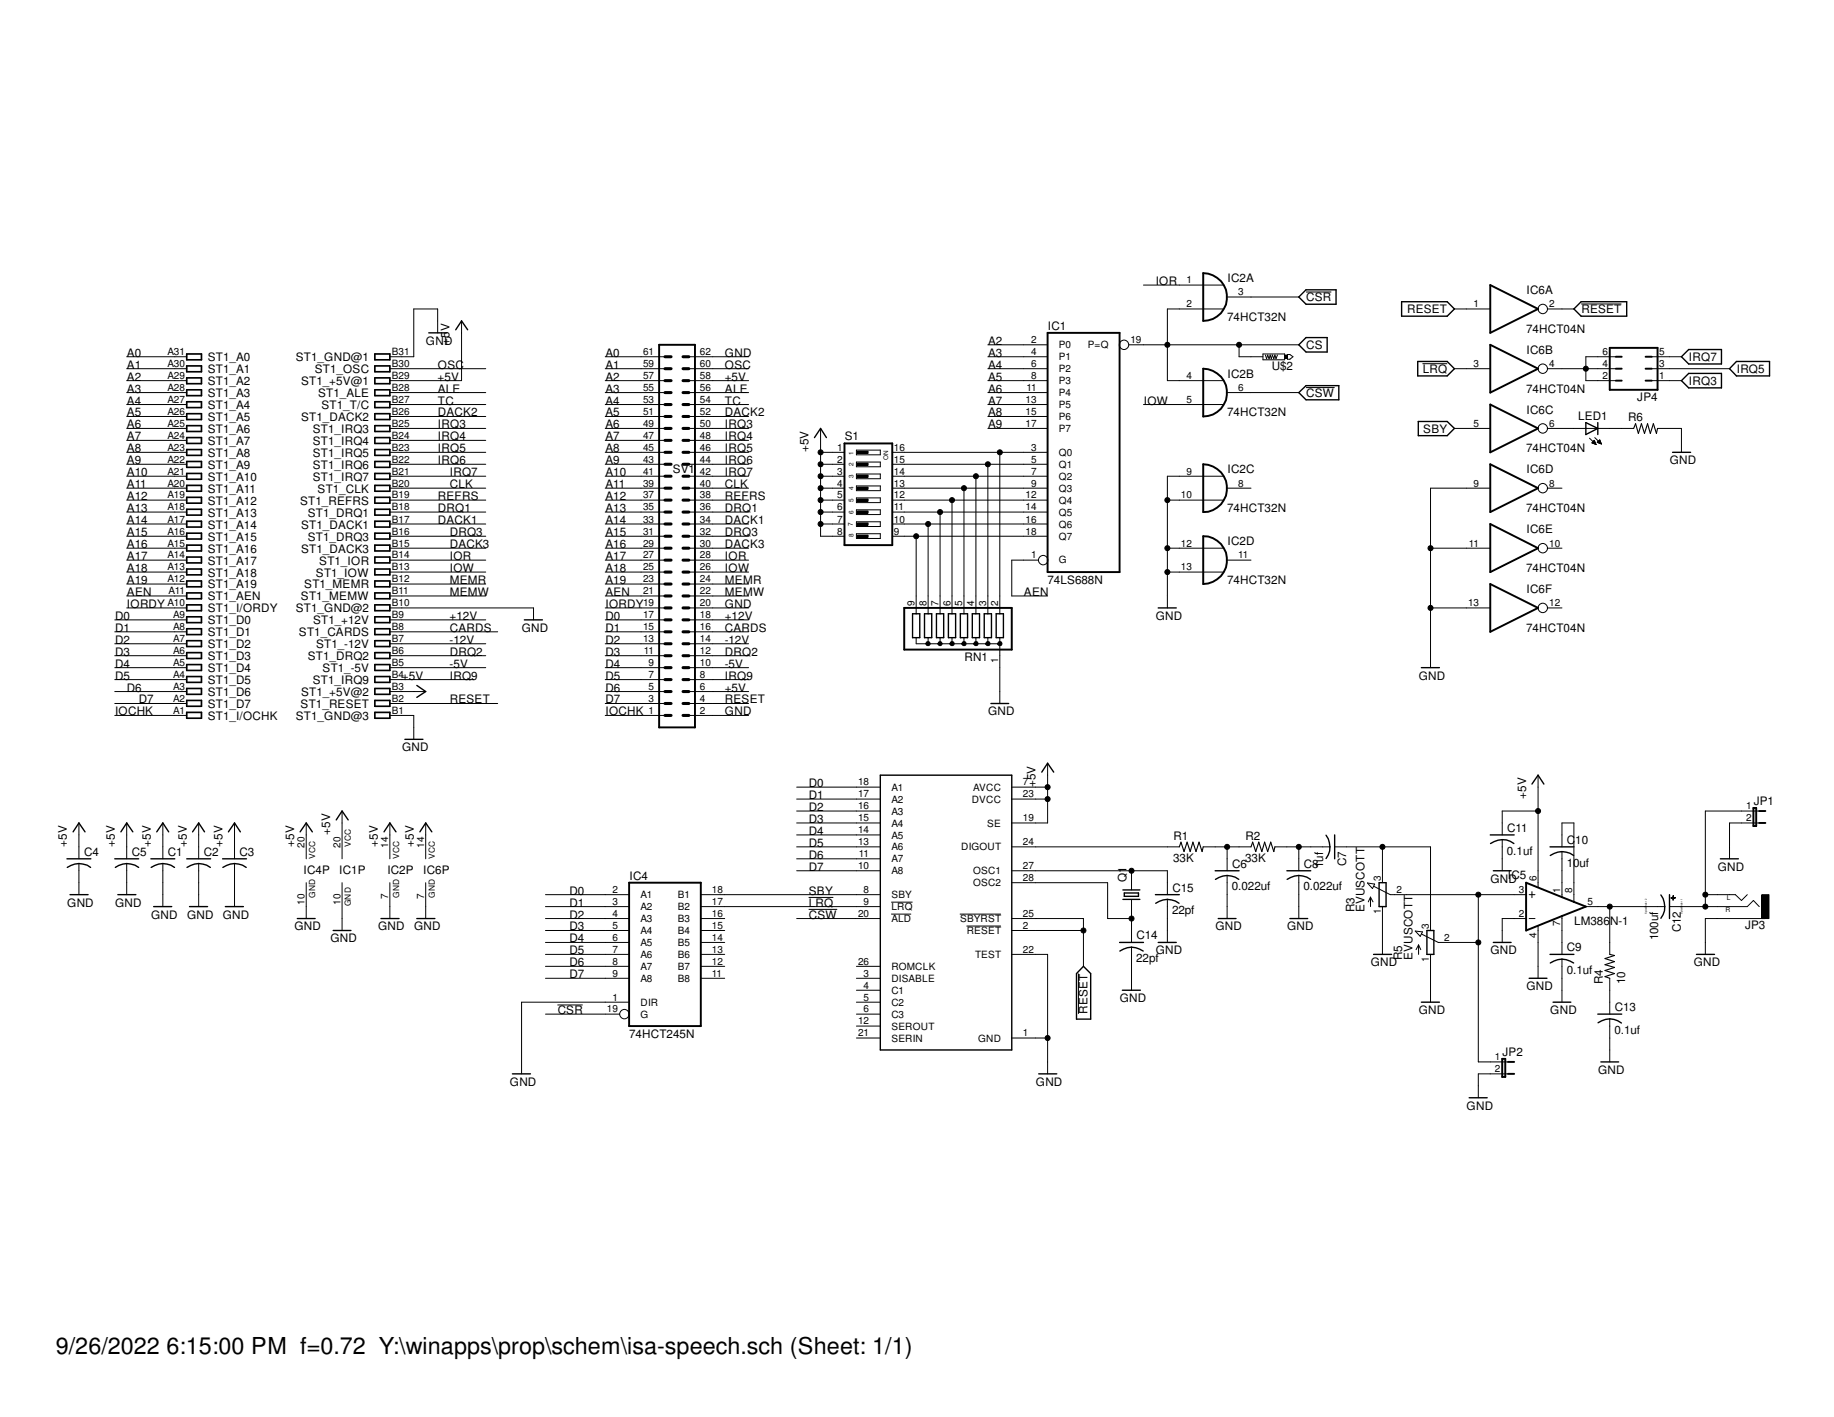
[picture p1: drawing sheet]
<svg xmlns="http://www.w3.org/2000/svg" width="279mm" height="216mm" viewBox="0 0 279 216" stroke-linecap="round" stroke-linejoin="round" font-family="sans-serif">
<g fill="none" stroke="#000" stroke-width=".15">
<path d="M19.3 59.8h9.1M19.3 58h9.1M19.3 56.2h9.1M19.3 54.4h9.1M59.4 59.8h14.6M59.4 56.2h14.6M66.7 50.7v-3.6h-3.7v7.3h-3.6M70.3 48.9v9.1h-10.9M92.2 59.8h9.1M92.2 58h9.1M92.2 56.2h9.1M92.2 54.4h9.1"/>
<path d="M104.9 59.8h9.1M104.9 58h9.1M104.9 56.2h9.1M104.9 54.4h9.1M150.5 59.8h9.1M150.5 58h9.1M150.5 56.2h9.1M150.5 54.4h9.1M150.5 52.5h9.1M172 52.5h25.9M174.2 43.4h12.2M186.4 47.1h-8.6v10.9h8.6"/>
<path d="M186.9 59.8h11M186.9 45.3h11M188.8 52.5v1.9h3.6M192.4 53.9h3.3v.9h-3.3zM192.8 54.1l.2 .6 .1-.6 .2 .6 .2-.6 .2 .6 .1-.6 .3 .6 .1-.6 .2 .6 .2-.6M195.7 54.1h.4v.5h-.4zM196.1 54h.4l.5 .4-.5 .3h-.4zM199 44.5h3.8M199 59.1h4.3M216.7 55.4h3.8M221.6 56.2h5.4M221.6 47.1h5.4"/>
<path d="M235.7 56.2h10.5M235.7 47.1h4.1M240.9 46.3h6.1M246.2 54.4h-4.6v3.6h4.6M251.6 58h4.6M251.6 56.2h11.9M251.6 54.4h4.6M19.3 79.8h9.1M19.3 78h9.1M19.3 76.2h9.1M19.3 74.4h9.1M19.3 72.6h9.1"/>
<path d="M19.3 70.7h9.1M19.3 68.9h9.1M19.3 67.1h9.1M19.3 65.3h9.1M19.3 63.5h9.1M19.3 61.6h9.1M59.4 79.8h14.6M59.4 78h14.6M59.4 76.2h14.6M59.4 74.4h14.6M59.4 72.6h14.6M59.4 70.7h14.6"/>
<path d="M59.4 68.9h14.6M59.4 67.1h14.6M59.4 65.3h14.6M59.4 63.5h14.6M59.4 61.6h14.6M92.2 79.8h9.1M92.2 78h9.1M92.2 76.2h9.1M92.2 74.4h9.1M92.2 72.6h9.1M92.2 70.7h9.1M92.2 68.9h9.1"/>
<path d="M92.2 67.1h9.1M92.2 65.3h9.1M92.2 63.5h9.1M92.2 61.6h9.1M104.9 79.8h9.1M104.9 78h9.1M104.9 76.2h9.1M104.9 74.4h9.1M104.9 72.6h9.1M104.9 70.7h9.1M104.9 68.9h9.1M104.9 67.1h9.1"/>
<path d="M104.9 65.3h9.1M104.9 63.5h9.1M104.9 61.6h9.1M125 65.3v16.4h3.7M125 79.8h3.7M125 78h3.7M125 76.2h3.7M125 74.4h3.7M125 72.6h3.7M125 70.7h3.7M125 68.9h3.7M130.5 68.6h3.6v.7h-3.6z"/>
<path d="M130.5 70.4h3.6v.7h-3.6zM130.5 72.2h3.6v.7h-3.6zM130.5 74h3.6v.8h-3.6zM130.5 75.9h3.6v.7h-3.6zM130.5 77.7h3.6v.7h-3.6zM130.5 79.5h3.6v.7h-3.6zM130.6 68.7h1.6v.4h-1.6zM130.6 70.6h1.6v.3h-1.6zM130.6 72.4h1.6v.3h-1.6zM130.6 74.2h1.6v.3h-1.6zM130.6 76h1.6v.4h-1.6zM130.6 77.9h1.6v.3h-1.6z"/>
<path d="M130.6 79.7h1.6v.3h-1.6zM135.9 79.8h23.7M135.9 78h23.7M135.9 76.2h23.7M135.9 74.4h23.7M135.9 72.6h23.7M135.9 70.7h23.7M135.9 68.9h23.7M141.4 79.8v13.7M143.2 78v15.5M145 76.2v17.3M146.9 74.4v19.1"/>
<path d="M148.7 72.6v20.9M150.5 65.3h9.1M150.5 63.5h9.1M150.5 61.6h9.1M150.5 70.7v22.8M152.3 68.9v24.6M174.2 61.6h12.2M177.8 76.2h8.6M186.4 72.6h-8.6v20M186.9 74.4h3.7M221.6 65.3h5.4M227 74.4h-9.1v27.3"/>
<path d="M235.7 74.4h2.3M235.7 65.3h13.2M242.1 66.8l1.1 .9M242.5 67.5l.7 .2M242.5 67.5l.4-.4 .3 .6M242.5 67.5h.5M242.6 67.4h.4M242.6 67.5h.4M242.7 67.4h.3M242.7 67.3h.3M242.7 67.6h.4M242.7 67.2h.2"/>
<path d="M242.8 67.2h.1M242.9 67.6h.2M242.9 67.1h.1M243 66.7l1 .9M243 67.7h.1M243.1 67.7h.1M243.3 67.4l.4-.4 .3 .6zM243.4 67.4h.4M243.4 67.3h.4M243.5 67.2h.3M243.5 67.5h.4M243.6 67.1h.2"/>
<path d="M243.6 67.1h.1M243.6 67.5h.3M243.8 67.6h.1M243.9 67.6h.1M252.5 65.3h3.7v3.6M17.5 99.9h10.9M17.5 98.1h10.9M17.5 96.3h10.9M17.5 94.4h10.9M19.3 92.6h9.1M19.3 90.8h9.1M19.3 89h9.1"/>
<path d="M19.3 87.2h9.1M19.3 85.3h9.1M19.3 83.5h9.1M19.3 81.7h9.1M59.4 99.9h14.6M59.4 98.1h14.6M59.4 96.3h16.4M59.4 94.4h14.6M59.4 92.6h21.9v1.8M59.4 90.8h14.6M59.4 89h14.6M59.4 87.2h14.6"/>
<path d="M59.4 85.3h14.6M59.4 83.5h14.6M59.4 81.7h14.6M92.2 99.9h9.1M92.2 98.1h9.1M92.2 96.3h9.1M92.2 94.4h9.1M92.2 92.6h9.1M92.2 90.8h9.1M92.2 89h9.1M92.2 87.2h9.1M92.2 85.3h9.1"/>
<path d="M92.2 83.5h9.1M92.2 81.7h9.1M104.9 99.9h9.1M104.9 98.1h9.1M104.9 96.3h9.1M104.9 94.4h9.1M104.9 92.6h9.1M104.9 90.8h9.1M104.9 89h9.1M104.9 87.2h9.1M104.9 85.3h9.1M104.9 83.5h9.1"/>
<path d="M104.9 81.7h9.1M130.5 81.3h3.6v.7h-3.6zM130.6 81.5h1.6v.4h-1.6zM135.9 81.7h23.7M139.6 97.2v.9h12.7M139.6 81.7v11.8M141.1 97.8l.3-.1 .2 .1 .1 .3-.1 .2-.2 .1-.3-.1v-.2l.3-.1v.1h-.3zM141.4 97.2v.9M143 97.8l.2-.1 .2 .1 .2 .3-.2 .2-.2 .1-.2-.1-.1-.2 .4-.1-.1 .1h-.3zM143.2 97.2v.9M144.8 97.8l.2-.1 .3 .1 .1 .3-.1 .2-.3 .1-.2-.1-.1-.2 .4-.1-.1 .1h-.3zM145 97.2v.9"/>
<path d="M146.6 97.8l.3-.1 .2 .1 .1 .3-.1 .2-.2 .1-.3-.1-.1-.2 .4-.1v.1h-.4zM146.9 97.2v.9M148.5 97.8l.2-.1 .2 .1 .1 .3-.1 .2-.2 .1-.2-.1-.2-.2 .4-.1v.1h-.4zM148.7 97.2v.9M150.3 97.8l.2-.1 .2 .1 .1 .3-.1 .2-.2 .1-.2-.1-.1-.2 .3-.1v.1h-.3zM150.5 97.2v.9M152.1 97.8l.2-.1 .3 .1 .1 .3-.1 .2-.3 .1-.2-.1-.1-.2 .4-.1-.1 .1h-.3zM152.3 97.2v10M158.2 85.3h-4.1v5.5h5.5M177.8 87.2h8.6M177.8 83.5h8.6M186.9 85.3h3.7"/>
<path d="M217.9 92.6h9.1M217.9 83.5h9.1M235.7 92.6h2.3M235.7 83.5h2.3M17.5 109h10.9M17.5 107.2h10.9M17.5 105.4h10.9M17.5 103.5h10.9M17.5 101.7h10.9M59.4 109h3.6v3.6M59.4 107.2h16.4M59.4 105.4h5.5"/>
<path d="M59.4 103.5h12.8M59.4 101.7h14.6M92.2 109h9.1M92.2 107.2h9.1M92.2 105.4h9.1M92.2 103.5h9.1M92.2 101.7h9.1M104.9 109h9.1M104.9 107.2h9.1M104.9 105.4h9.1M104.9 103.5h9.1M104.9 101.7h9.1"/>
<path d="M121.4 119.9h12.7M154.1 119.9h5.5M159.6 116.3v9.1h-5.5M234.3 118.1v17.1M12 125.4v5.5M12 131.6v4.7M19.3 125.4v5.5M19.3 131.6v4.7M24.8 125.4v5.5M24.8 131.6v6.5M30.3 125.4v5.5M30.3 131.6v6.5"/>
<path d="M35.7 125.4v5.5M35.7 131.6v6.5M46.7 125.4v5.5M46.7 134.5v5.5M52.1 123.6v7.3M52.1 134.5v7.3M59.4 125.4v5.5M59.4 134.5v5.5M64.9 125.4v5.5M64.9 134.5v5.5M83.1 136.3h12.7M83.1 138.1h12.7"/>
<path d="M83.1 140h12.7M106.8 136.3h27.3M106.8 138.1h27.3M106.8 140h3.6M121.4 121.8h12.7M121.4 123.6h12.7M121.4 125.4h12.7M121.4 127.2h12.7M121.4 129h12.7M121.4 130.9h12.7M121.4 132.7h12.7M121.4 140h12.7"/>
<path d="M123.2 138.6h4.4M123.2 136.7h3.8M135.8 137.5h3.2M135.8 139.3h3M146.2 139.3h6.3M154.1 121.8h5.5M154.1 129h25.6M154.1 132.7h23.7v3.6M154.1 140h11v7.2M154.1 134.5h14.6v5.5h3.7M172.4 132.7v2.9M172.4 137v6.6"/>
<path d="M177.8 137v6.6M183.3 129h7.3M186.9 129v3.7M186.9 133.4v6.6M194.2 129h8.4M197.9 129v3.7M197.9 133.4v6.6M203.3 129h14.6v12.8M208.3 134.5l1.1 .2-.3 .7zM208.8 136.7v1.4M208.8 136.7l-.4 .7M208.8 136.7l.4 .7"/>
<path d="M209.3 135l2.5 1.3h20.7M210.6 129v5.5M210.6 138.1v7.3M225.2 136.3v25.5h4.5M228.9 127.9v4.8M232.5 140h-3.6v3.6M233 136.3h.8M233 140h.8M233.4 135.8v1M234.3 123.6h-5.4v3.6M238 129v-3.6h1.8v12M238 129.8v6.9"/>
<path d="M238 139.6v5.8M241.6 138.1h12M245.2 138.1v7.3M254.3 138.1h11.9l.9-.9 .9 .9M254.6 136.8h.6v.1h-.6zM254.8 136.5h.1v.7h-.1zM259.8 136.3h4.6l.9 .9 .9-.9M268 123.6h-8.2v14.5M268 125.4h-4.5v5.5M268.4 136.3h1.1v3.7h-1.1zM268.9 140h-9.1v5.4M83.1 154.5h11.3"/>
<path d="M83.1 149.1h12.7M83.1 147.2h12.7M83.1 141.8h12.7M83.1 145.4h12.7M83.1 143.6h12.7M84.9 153.1h3.9M95.8 152.7h-16.3v10.9M106.8 149.1h3.6M106.8 147.2h3.6M106.8 141.8h3.6M106.8 145.4h3.6M106.8 143.6h3.6"/>
<path d="M130.5 150.9h3.6M130.5 152.7h3.6M130.5 154.5h3.6M130.5 156.3h3.6M130.5 158.2h3.6M130.5 149.1h3.6M130.5 147.2h3.6M147.2 141.1h5.3M154.1 158.2h5.5M154.1 141.8h11M154.1 145.4h5.5v18.2M164.3 148.3v6.2"/>
<path d="M172.4 144.3v6.6M215.6 141.9l1.1 .1-.3 .7zM216.1 144v1.4M216.1 144l-.4 .7M216.1 144l.4 .7M216.6 142.3l2.5 1.3h6.1M217.9 145.4v7.3M234.3 141.1v8M238 146.1v6.6M245.2 149.1v5.4M245.2 155.2v6.6M229.7 163.6h-4.5v3.7"/>
<circle cx="171.2" cy="52.5" r=".72"/>
<circle cx="177.8" cy="52.5" r=".38"/>
<circle cx="188.8" cy="52.5" r=".38"/>
<circle cx="235" cy="56.2" r=".72"/>
<circle cx="235" cy="47.1" r=".72"/>
<circle cx="241.6" cy="56.2" r=".38"/>
<circle cx="125" cy="74.4" r=".38"/>
<circle cx="125" cy="79.8" r=".38"/>
<circle cx="125" cy="70.7" r=".38"/>
<circle cx="125" cy="72.6" r=".38"/>
<circle cx="125" cy="68.9" r=".38"/>
<circle cx="125" cy="78" r=".38"/>
<circle cx="125" cy="76.2" r=".38"/>
<circle cx="141.4" cy="79.8" r=".38"/>
<circle cx="143.2" cy="78" r=".38"/>
<circle cx="145" cy="76.2" r=".38"/>
<circle cx="146.9" cy="74.4" r=".38"/>
<circle cx="148.7" cy="72.6" r=".38"/>
<circle cx="150.5" cy="70.7" r=".38"/>
<circle cx="152.3" cy="68.9" r=".38"/>
<circle cx="177.8" cy="76.2" r=".38"/>
<circle cx="235" cy="65.3" r=".72"/>
<circle cx="235" cy="74.4" r=".72"/>
<circle cx="139.6" cy="81.7" r=".38"/>
<circle cx="158.9" cy="85.3" r=".72"/>
<circle cx="177.8" cy="87.2" r=".38"/>
<circle cx="177.8" cy="83.5" r=".38"/>
<circle cx="217.9" cy="92.6" r=".38"/>
<circle cx="217.9" cy="83.5" r=".38"/>
<circle cx="235" cy="92.6" r=".72"/>
<circle cx="235" cy="83.5" r=".72"/>
<circle cx="159.6" cy="119.9" r=".38"/>
<circle cx="159.6" cy="121.8" r=".38"/>
<circle cx="172.4" cy="132.7" r=".38"/>
<circle cx="172.4" cy="140" r=".38"/>
<circle cx="186.9" cy="129" r=".38"/>
<circle cx="197.9" cy="129" r=".38"/>
<circle cx="210.6" cy="129" r=".38"/>
<circle cx="225.2" cy="136.3" r=".38"/>
<circle cx="234.3" cy="123.6" r=".38"/>
<circle cx="245.2" cy="138.1" r=".38"/>
<circle cx="259.8" cy="138.1" r=".38"/>
<circle cx="259.8" cy="136.3" r=".38"/>
<circle cx="95.1" cy="154.5" r=".72"/>
<circle cx="159.6" cy="158.2" r=".38"/>
<circle cx="165.1" cy="141.8" r=".38"/>
<circle cx="225.2" cy="143.6" r=".38"/>
</g>
<g fill="none" stroke="#000" stroke-width=".21">
<path d="M65.3 50.7h2.8M69.4 50.2l.9-1.3 .9 1.3M197.9 52.5l1.1-1.1h3.2v2.2h-3.2zM197.9 45.3l1.1-1.1h4.5v2.2h-4.5zM197.9 59.8l1.1-1h5v2.1h-5zM213.5 46h7l1.1 1.1-1.1 1.1h-7zM216 55.1h4.5l1.1 1.1-1.1 1.1h-4.5zM239.8 47.1l1.1-1.1h6.9v2.2h-6.9zM256.2 54.4l1.1-1.1h5v2.2h-5zM257.3 56.9h5v2.2h-5l-1.1-1.1zM264.5 55.1h5.1v2.2h-5.1l-1-1.1zM124.1 66.7l.9-1.4 .9 1.4"/>
<path d="M216.1 64.2h4.4l1.1 1.1-1.1 1.1h-4.4zM241.6 64.4l1.8 .9-1.8 .9zM243.4 64.4v1.8M254.8 68.9h2.8M79.9 94.4h2.7M139 93.5h1.1v3.7h-1.1zM140.8 93.5h1.1v3.7h-1.1zM142.7 93.5h1.1v3.7h-1.1zM144.5 93.5h1.1v3.7h-1.1zM146.3 93.5h1.1v3.7h-1.1zM148.1 93.5h1.1v3.7h-1.1zM149.9 93.5h1.1v3.7h-1.1z"/>
<path d="M151.8 93.5h1.1v3.7h-1.1zM176.4 92.6h2.8M61.7 112.6h2.7M63.5 104.4l1.4 1-1.4 .9M134.1 118.1h20v41.9h-20zM151 107.2h2.7M158.7 117.6l.9-1.3 .9 1.3M216.5 101.7h2.8M233.4 119.5l.9-1.4 .9 1.4M10.2 130.9h3.6M10.2 132.2a2.96 2.96 0 0 1 3.6 0M10.7 136.3h2.7"/>
<path d="M11.1 126.7l.9-1.3 1 1.3M17.5 130.9h3.6M17.6 132.2a2.96 2.96 0 0 1 3.5 0M17.9 136.3h2.8M18.4 126.7l.9-1.3 .9 1.3M23 130.9h3.6M23 132.2a2.96 2.96 0 0 1 3.6 0M23.4 138.1h2.8M23.9 126.7l.9-1.3 .9 1.3M28.4 130.9h3.7M28.5 132.2a2.96 2.96 0 0 1 3.5 0M28.9 138.1h2.7"/>
<path d="M29.3 126.7l1-1.3 .9 1.3M33.9 130.9h3.6M34 132.2a2.96 2.96 0 0 1 3.5 0M34.3 138.1h2.8M34.8 126.7l.9-1.3 .9 1.3M45.3 140h2.7M45.7 126.7l1-1.3 .9 1.3M51.2 124.9l.9-1.3 .9 1.3M58 140h2.8M58.5 126.7l.9-1.3 .9 1.3M63.5 140h2.8M64 126.7l.9-1.3 .9 1.3"/>
<path d="M171.1 135.6h2.6M171.1 137h2.6M171.3 136.1h2.1v.5h-2.1zM176 136.3h3.7M176.1 137.6a2.96 2.96 0 0 1 3.5 0M185.1 132.7h3.7M185.2 134a2.96 2.96 0 0 1 3.5 0M185.6 140h2.7M196 132.7h3.7M196.1 134a2.96 2.96 0 0 1 3.5 0M196.5 140h2.7M202 127.3a2.96 2.96 0 0 1 0 3.5"/>
<path d="M203.3 127.2v3.7M210.1 134.5h1.1v3.6h-1.1zM227 127.2h3.7M227.1 128.5a2.96 2.96 0 0 1 3.5 0M227.5 132.7h2.7M236.1 129h3.7M236.2 130.3a2.96 2.96 0 0 1 3.5 0M253 136.4a2.96 2.96 0 0 1 0 3.5M254.3 136.3v3.7M262.1 130.9h2.7M50.8 141.8h2.7M165.1 147.2l1.1 1.1v7h-2.2v-7z"/>
<path d="M170.6 143.6h3.6M170.6 144.9a2.96 2.96 0 0 1 3.6 0M171 150.9h2.7M176.4 143.6h2.8M209.3 145.4h2.7M216.5 152.7h2.8M217.4 141.8h1v3.6h-1zM227.5 143.6h2.7M233 149.1h2.7M236.1 145.4h3.7M236.2 146.7a2.96 2.96 0 0 1 3.5 0M236.6 152.7h2.7"/>
<path d="M243.4 154.5h3.7M243.5 155.8a2.88 2.88 0 0 1 3.5 .1M258.4 145.4h2.8M78.1 163.6h2.7M158.2 163.6h2.8M223.8 167.3h2.8M243.9 161.8h2.7"/>
</g>
<g fill="none" stroke="#000" stroke-width=".25">
<path d="M28.4 53.9h2.3v.9h-2.3zM28.4 55.8h2.3v.8h-2.3zM28.4 57.6h2.3v.9h-2.3zM28.4 59.4h2.3v.9h-2.3zM57.1 59.4h2.3v.9h-2.3zM57.1 57.6h2.3v.9h-2.3zM57.1 55.8h2.3v.8h-2.3zM57.1 53.9h2.3v.9h-2.3zM28.4 61.2h2.3v.9h-2.3zM28.4 63h2.3v.9h-2.3zM28.4 64.9h2.3v.8h-2.3zM28.4 66.7h2.3v.9h-2.3z"/>
<path d="M28.4 68.5h2.3v.9h-2.3zM28.4 70.3h2.3v.9h-2.3zM28.4 72.1h2.3v.9h-2.3zM28.4 74h2.3v.8h-2.3zM28.4 75.8h2.3v.9h-2.3zM28.4 77.6h2.3v.9h-2.3zM28.4 79.4h2.3v.9h-2.3zM57.1 79.4h2.3v.9h-2.3zM57.1 77.6h2.3v.9h-2.3zM57.1 75.8h2.3v.9h-2.3zM57.1 74h2.3v.8h-2.3zM57.1 72.1h2.3v.9h-2.3z"/>
<path d="M57.1 70.3h2.3v.9h-2.3zM57.1 68.5h2.3v.9h-2.3zM57.1 66.7h2.3v.9h-2.3zM57.1 64.9h2.3v.8h-2.3zM57.1 63h2.3v.9h-2.3zM57.1 61.2h2.3v.9h-2.3zM28.4 81.2h2.3v.9h-2.3zM28.4 83.1h2.3v.8h-2.3zM28.4 84.9h2.3v.9h-2.3zM28.4 86.7h2.3v.9h-2.3zM28.4 88.5h2.3v.9h-2.3zM28.4 90.3h2.3v.9h-2.3z"/>
<path d="M28.4 92.2h2.3v.8h-2.3zM28.4 94h2.3v.9h-2.3zM28.4 95.8h2.3v.9h-2.3zM28.4 97.6h2.3v.9h-2.3zM28.4 99.4h2.3v.9h-2.3zM57.1 99.4h2.3v.9h-2.3zM57.1 97.6h2.3v.9h-2.3zM57.1 95.8h2.3v.9h-2.3zM57.1 94h2.3v.9h-2.3zM57.1 92.2h2.3v.8h-2.3zM57.1 90.3h2.3v.9h-2.3zM57.1 88.5h2.3v.9h-2.3z"/>
<path d="M57.1 86.7h2.3v.9h-2.3zM57.1 84.9h2.3v.9h-2.3zM57.1 83.1h2.3v.8h-2.3zM57.1 81.2h2.3v.9h-2.3zM28.4 108.5h2.3v.9h-2.3zM28.4 101.3h2.3v.9h-2.3zM28.4 103.1h2.3v.9h-2.3zM28.4 104.9h2.3v.9h-2.3zM28.4 106.7h2.3v.9h-2.3zM57.1 108.5h2.3v.9h-2.3zM57.1 106.7h2.3v.9h-2.3zM57.1 104.9h2.3v.9h-2.3z"/>
<path d="M57.1 103.1h2.3v.9h-2.3zM57.1 101.3h2.3v.9h-2.3z"/>
</g>
<g fill="none" stroke="#000" stroke-width=".3">
<path d="M100.4 52.5h5.5v58.3h-5.5zM159.6 50.7h11v36.5h-11zM183.3 41.6a3.6 3.6 0 0 1 3.6 3.7 3.6 3.6 0 0 1-3.6 3.6zM183.3 56.2a3.6 3.6 0 0 1 3.6 3.6 3.6 3.6 0 0 1-3.6 3.7zM227 43.4l7.3 3.7-7.3 3.6zM227 52.5l7.3 3.7-7.3 3.6zM245.2 53h7.3v6.4h-7.3zM246.2 58h.9M246.2 56.2h.9M246.2 54.4h.9M250.7 58h.9M250.7 56.2h.9"/>
<path d="M250.7 54.4h.9M128.7 67.6h7.2v15.5h-7.2zM183.3 70.7a3.6 3.6 0 0 1 3.6 3.7 3.6 3.6 0 0 1-3.6 3.6zM227 61.6l7.3 3.7-7.3 3.6zM227 70.7l7.3 3.7-7.3 3.6zM227 79.8l7.3 3.7-7.3 3.7zM137.8 92.6h16.3v6.4h-16.3zM183.3 81.7a3.6 3.6 0 0 1 3.6 3.6 3.6 3.6 0 0 1-3.6 3.7zM227 89l7.3 3.6-7.3 3.7zM95.8 134.5h11v21.8h-11zM232.5 134.5l9.1 3.6-9.1 3.7zM267.1 123.1h.4v2.8h-.4z"/>
<path d="M268 123.6h.9M268 125.4h.9M228.9 161.3h.4v2.8h-.4zM229.7 161.8h1M229.7 163.6h1"/>
</g>
<g fill="none" stroke="#000" stroke-width=".47">
<path d="M101.3 59.8h.9M101.3 58h.9M101.3 56.2h.9M101.3 54.4h.9M104.1 59.8h.8M104.1 58h.8M104.1 56.2h.8M104.1 54.4h.8M101.3 79.8h.9M101.3 78h.9M101.3 76.2h.9M101.3 74.4h.9"/>
<path d="M101.3 72.6h.9M101.3 67.1h.9M101.3 68.9h.9M101.3 70.7h.9M101.3 63.5h.9M101.3 65.3h.9M101.3 61.6h.9M104.1 79.8h.8M104.1 78h.8M104.1 76.2h.8M104.1 74.4h.8M104.1 72.6h.8"/>
<path d="M104.1 67.1h.8M104.1 68.9h.8M104.1 70.7h.8M104.1 63.5h.8M104.1 65.3h.8M104.1 61.6h.8M101.3 96.3h.9M101.3 98.1h.9M101.3 99.9h.9M101.3 92.6h.9M101.3 94.4h.9M101.3 87.2h.9"/>
<path d="M101.3 89h.9M101.3 90.8h.9M101.3 83.5h.9M101.3 85.3h.9M101.3 81.7h.9M104.1 96.3h.8M104.1 98.1h.8M104.1 99.9h.8M104.1 92.6h.8M104.1 94.4h.8M104.1 87.2h.8M104.1 89h.8"/>
<path d="M104.1 90.8h.8M104.1 83.5h.8M104.1 85.3h.8M104.1 81.7h.8M101.3 105.4h.9M101.3 107.2h.9M101.3 109h.9M101.3 101.7h.9M101.3 103.5h.9M104.1 105.4h.8M104.1 107.2h.8M104.1 109h.8"/>
<path d="M104.1 101.7h.8M104.1 103.5h.8"/>
</g>
<g fill="#000">
<path d="M195.7 54.1h.4v.5h-.4z" fill-rule="evenodd"/>
<path d="M130.6 68.7h1.6v.4h-1.6z" fill-rule="evenodd"/>
<path d="M130.6 70.6h1.6v.3h-1.6z" fill-rule="evenodd"/>
<path d="M130.6 72.4h1.6v.3h-1.6z" fill-rule="evenodd"/>
<path d="M130.6 74.2h1.6v.3h-1.6z" fill-rule="evenodd"/>
<path d="M130.6 76h1.6v.4h-1.6z" fill-rule="evenodd"/>
<path d="M130.6 77.9h1.6v.3h-1.6z" fill-rule="evenodd"/>
<path d="M130.6 79.7h1.6v.3h-1.6z" fill-rule="evenodd"/>
<path d="M130.6 81.5h1.6v.4h-1.6z" fill-rule="evenodd"/>
<path d="M141.1 97.8l.3-.1 .2 .1 .1 .3-.1 .2-.2 .1-.3-.1v-.2l.3-.1v.1h-.3z" fill-rule="evenodd"/>
<path d="M143 97.8l.2-.1 .2 .1 .2 .3-.2 .2-.2 .1-.2-.1-.1-.2 .4-.1-.1 .1h-.3z" fill-rule="evenodd"/>
<path d="M144.8 97.8l.2-.1 .3 .1 .1 .3-.1 .2-.3 .1-.2-.1-.1-.2 .4-.1-.1 .1h-.3z" fill-rule="evenodd"/>
<path d="M146.6 97.8l.3-.1 .2 .1 .1 .3-.1 .2-.2 .1-.3-.1-.1-.2 .4-.1v.1h-.4z" fill-rule="evenodd"/>
<path d="M148.5 97.8l.2-.1 .2 .1 .1 .3-.1 .2-.2 .1-.2-.1-.2-.2 .4-.1v.1h-.4z" fill-rule="evenodd"/>
<path d="M150.3 97.8l.2-.1 .2 .1 .1 .3-.1 .2-.2 .1-.2-.1-.1-.2 .3-.1v.1h-.3z" fill-rule="evenodd"/>
<path d="M152.1 97.8l.2-.1 .3 .1 .1 .3-.1 .2-.3 .1-.2-.1-.1-.2 .4-.1-.1 .1h-.3z" fill-rule="evenodd"/>
<path d="M254.6 136.8h.6v.1h-.6z" fill-rule="evenodd"/>
<path d="M254.8 136.5h.1v.7h-.1z" fill-rule="evenodd"/>
<path d="M268.4 136.3h1.1v3.7h-1.1z" fill-rule="evenodd"/>
<circle cx="177.8" cy="52.5" r=".38"/>
<circle cx="188.8" cy="52.5" r=".38"/>
<circle cx="241.6" cy="56.2" r=".38"/>
<circle cx="125" cy="74.4" r=".38"/>
<circle cx="125" cy="79.8" r=".38"/>
<circle cx="125" cy="70.7" r=".38"/>
<circle cx="125" cy="72.6" r=".38"/>
<circle cx="125" cy="68.9" r=".38"/>
<circle cx="125" cy="78" r=".38"/>
<circle cx="125" cy="76.2" r=".38"/>
<circle cx="141.4" cy="79.8" r=".38"/>
<circle cx="143.2" cy="78" r=".38"/>
<circle cx="145" cy="76.2" r=".38"/>
<circle cx="146.9" cy="74.4" r=".38"/>
<circle cx="148.7" cy="72.6" r=".38"/>
<circle cx="150.5" cy="70.7" r=".38"/>
<circle cx="152.3" cy="68.9" r=".38"/>
<circle cx="177.8" cy="76.2" r=".38"/>
<circle cx="139.6" cy="81.7" r=".38"/>
<circle cx="177.8" cy="87.2" r=".38"/>
<circle cx="177.8" cy="83.5" r=".38"/>
<circle cx="217.9" cy="92.6" r=".38"/>
<circle cx="217.9" cy="83.5" r=".38"/>
<circle cx="159.6" cy="119.9" r=".38"/>
<circle cx="159.6" cy="121.8" r=".38"/>
<circle cx="172.4" cy="132.7" r=".38"/>
<circle cx="172.4" cy="140" r=".38"/>
<circle cx="186.9" cy="129" r=".38"/>
<circle cx="197.9" cy="129" r=".38"/>
<circle cx="210.6" cy="129" r=".38"/>
<circle cx="225.2" cy="136.3" r=".38"/>
<circle cx="234.3" cy="123.6" r=".38"/>
<circle cx="245.2" cy="138.1" r=".38"/>
<circle cx="259.8" cy="138.1" r=".38"/>
<circle cx="259.8" cy="136.3" r=".38"/>
<circle cx="159.6" cy="158.2" r=".38"/>
<circle cx="165.1" cy="141.8" r=".38"/>
<circle cx="225.2" cy="143.6" r=".38"/>
</g>
<path d="M248.9 65.3l.3-.7 .4 1.4 .5-1.4 .4 1.4 .5-1.4 .4 1.4 .5-1.4 .4 1.4 .2-.7M179.7 129l.2-.7 .5 1.5 .4-1.5 .5 1.5 .4-1.5 .5 1.5 .5-1.5 .4 1.5 .2-.8M190.6 129l.2-.7 .5 1.5 .5-1.5 .4 1.5 .5-1.5 .4 1.5 .5-1.5 .5 1.5 .1-.8M245.2 145.4l.8 .2-1.5 .4 1.5 .5-1.5 .5 1.5 .4-1.5 .5 1.5 .4-1.5 .5 .7 .3" fill="none" stroke="#000" stroke-width=".17"/>
<text font-size="3.6" x="8.5" y="206.4">9/26/2022 6:15:00 PM f=0.72 Y:\winapps\prop\schem\isa-speech.sch (Sheet: 1/1)</text>
<g font-size="1.8">
<text x="176.1" y="43.4">IOR</text>
<text x="187" y="43">IC2A</text>
<text x="199" y="45.9">CSR</text>
<text x="214.4" y="47.7">RESET</text>
<text x="232.5" y="44.8">IC6A</text>
<text x="240.9" y="47.7">RESET</text>
<text x="64.9" y="52.5">GND</text>
<text x="68.5" y="52.5" transform="rotate(-90 68.5 52.5)">+5V</text>
<text x="150.5" y="52.5">A2</text>
<text x="159.6" y="50.3">IC1</text>
<text x="186.9" y="48.9">74HCT32N</text>
<text x="199" y="53.2">CS</text>
<text x="232.5" y="50.7">74HCT04N</text>
<text x="232.5" y="53.9">IC6B</text>
<text x="19.3" y="54.4">A0</text>
<text x="19.3" y="56.2">A1</text>
<text x="19.3" y="58">A2</text>
<text x="19.3" y="59.8">A3</text>
<text x="31.7" y="58.7">ST1_A2</text>
<text x="31.7" y="56.9">ST1_A1</text>
<text x="31.7" y="55.1">ST1_A0</text>
<text x="45.1" y="55.1">ST1_GND@1</text>
<text x="45.9" y="58.7">ST1_+5V@1</text>
<text x="48" y="56.9">ST1_OSC</text>
<text x="66.7" y="58">+5V</text>
<text x="66.7" y="56.2">OSC</text>
<text x="66.7" y="59.8">ALE</text>
<text x="92.2" y="54.4">A0</text>
<text x="92.2" y="56.2">A1</text>
<text x="92.2" y="58">A2</text>
<text x="92.2" y="59.8">A3</text>
<text x="110.4" y="58">+5V</text>
<text x="110.4" y="54.4">GND</text>
<text x="110.4" y="56.2">OSC</text>
<text x="110.4" y="59.8">ALE</text>
<text x="150.5" y="54.4">A3</text>
<text x="150.5" y="56.2">A4</text>
<text x="150.5" y="58">A5</text>
<text x="150.5" y="59.8">A6</text>
<text x="187" y="57.6">IC2B</text>
<text x="193.8" y="56.4">U$2</text>
<text x="216.7" y="56.8">LRQ</text>
<text x="232.5" y="59.8">74HCT04N</text>
<text x="257.3" y="58.6">IRQ3</text>
<text x="257.3" y="55">IRQ7</text>
<text x="264.6" y="56.8">IRQ5</text>
<text x="19.3" y="61.6">A4</text>
<text x="19.3" y="63.5">A5</text>
<text x="19.3" y="65.3">A6</text>
<text x="31.7" y="66">ST1_A6</text>
<text x="31.7" y="64.2">ST1_A5</text>
<text x="31.7" y="62.4">ST1_A4</text>
<text x="31.7" y="60.5">ST1_A3</text>
<text x="45.9" y="64.2">ST1_DACK2</text>
<text x="47.7" y="66">ST1_IRQ3</text>
<text x="48.5" y="60.5">ST1_ALE</text>
<text x="49" y="62.4">ST1_T/C</text>
<text x="66.7" y="61.6">TC</text>
<text x="66.7" y="63.5">DACK2</text>
<text x="66.7" y="65.3">IRQ3</text>
<text x="92.2" y="61.6">A4</text>
<text x="92.2" y="63.5">A5</text>
<text x="92.2" y="65.3">A6</text>
<text x="110.4" y="61.6">TC</text>
<text x="110.4" y="63.5">DACK2</text>
<text x="110.4" y="65.3">IRQ3</text>
<text x="150.5" y="61.6">A7</text>
<text x="150.5" y="63.5">A8</text>
<text x="150.5" y="65.3">A9</text>
<text x="174.2" y="61.6">IOW</text>
<text x="186.9" y="63.5">74HCT32N</text>
<text x="199" y="60.5">CSW</text>
<text x="216.8" y="65.9">SBY</text>
<text x="232.5" y="63">IC6C</text>
<text x="240.4" y="64">LED1</text>
<text x="248" y="64.2">R6</text>
<text x="249.4" y="61.1">JP4</text>
<text x="19.3" y="67.1">A7</text>
<text x="19.3" y="68.9">A8</text>
<text x="19.3" y="70.7">A9</text>
<text x="31.7" y="71.5">ST1_A9</text>
<text x="31.7" y="69.6">ST1_A8</text>
<text x="31.7" y="67.8">ST1_A7</text>
<text x="47.7" y="71.5">ST1_IRQ6</text>
<text x="47.7" y="69.6">ST1_IRQ5</text>
<text x="47.7" y="67.8">ST1_IRQ4</text>
<text x="66.7" y="67.1">IRQ4</text>
<text x="66.7" y="68.9">IRQ5</text>
<text x="66.7" y="70.7">IRQ6</text>
<text x="92.2" y="67.1">A7</text>
<text x="92.2" y="68.9">A8</text>
<text x="92.2" y="70.7">A9</text>
<text x="110.4" y="67.1">IRQ4</text>
<text x="110.4" y="68.9">IRQ5</text>
<text x="110.4" y="70.7">IRQ6</text>
<text x="123.2" y="68.9" transform="rotate(-90 123.2 68.9)">+5V</text>
<text x="128.7" y="67.1">S1</text>
<text x="232.5" y="68.9">74HCT04N</text>
<text x="254.4" y="70.7">GND</text>
<text x="19.3" y="72.6">A10</text>
<text x="19.3" y="74.4">A11</text>
<text x="19.3" y="76.2">A12</text>
<text x="31.7" y="76.9">ST1_A12</text>
<text x="31.7" y="75.1">ST1_A11</text>
<text x="31.7" y="73.3">ST1_A10</text>
<text x="45.7" y="76.9">ST1_REFRS</text>
<text x="47.7" y="73.3">ST1_IRQ7</text>
<text x="48.4" y="75.1">ST1_CLK</text>
<text x="66.7" y="76.2">REFRS</text>
<text x="68.5" y="74.4">CLK</text>
<text x="68.5" y="72.6">IRQ7</text>
<text x="92.2" y="72.6">A10</text>
<text x="92.2" y="74.4">A11</text>
<text x="92.2" y="76.2">A12</text>
<text x="102.5" y="72.1">SV1</text>
<text x="110.4" y="76.2">REFRS</text>
<text x="110.4" y="74.4">CLK</text>
<text x="110.4" y="72.6">IRQ7</text>
<text x="187" y="72.1">IC2C</text>
<text x="232.5" y="72.1">IC6D</text>
<text x="19.3" y="83.5">A16</text>
<text x="19.3" y="78.1">A13</text>
<text x="19.3" y="79.9">A14</text>
<text x="19.3" y="81.7">A15</text>
<text x="31.7" y="82.4">ST1_A15</text>
<text x="31.7" y="80.6">ST1_A14</text>
<text x="31.7" y="78.7">ST1_A13</text>
<text x="45.9" y="80.6">ST1_DACK1</text>
<text x="46.9" y="82.4">ST1_DRQ3</text>
<text x="46.9" y="78.7">ST1_DRQ1</text>
<text x="66.7" y="78.1">DRQ1</text>
<text x="66.7" y="79.9">DACK1</text>
<text x="68.5" y="81.7">DRQ3</text>
<text x="68.5" y="83.5">DACK3</text>
<text x="92.2" y="83.5">A16</text>
<text x="92.2" y="78.1">A13</text>
<text x="92.2" y="79.9">A14</text>
<text x="92.2" y="81.7">A15</text>
<text x="110.4" y="81.7">DRQ3</text>
<text x="110.4" y="83.5">DACK3</text>
<text x="110.4" y="78.1">DRQ1</text>
<text x="110.4" y="79.9">DACK1</text>
<text x="186.9" y="78.1">74HCT32N</text>
<text x="187" y="83.1">IC2D</text>
<text x="232.5" y="78.1">74HCT04N</text>
<text x="232.5" y="81.2">IC6E</text>
<text x="19.3" y="85.3">A17</text>
<text x="19.3" y="87.2">A18</text>
<text x="19.3" y="89">A19</text>
<text x="31.7" y="89.7">ST1_A19</text>
<text x="31.7" y="87.8">ST1_A18</text>
<text x="31.7" y="86">ST1_A17</text>
<text x="31.7" y="84.2">ST1_A16</text>
<text x="45.9" y="84.2">ST1_DACK3</text>
<text x="46.4" y="89.7">ST1_MEMR</text>
<text x="48.1" y="87.8">ST1_IOW</text>
<text x="48.6" y="86">ST1_IOR</text>
<text x="68.5" y="89">MEMR</text>
<text x="68.5" y="85.3">IOR</text>
<text x="68.5" y="87.2">IOW</text>
<text x="92.2" y="85.3">A17</text>
<text x="92.2" y="87.2">A18</text>
<text x="92.2" y="89">A19</text>
<text x="110.4" y="89">MEMR</text>
<text x="110.4" y="85.3">IOR</text>
<text x="110.4" y="87.2">IOW</text>
<text x="159.6" y="89">74LS688N</text>
<text x="186.9" y="89">74HCT32N</text>
<text x="232.5" y="87.2">74HCT04N</text>
<text x="17.5" y="94.4">D0</text>
<text x="19.3" y="90.8">AEN</text>
<text x="19.3" y="92.6">IORDY</text>
<text x="31.7" y="95.1">ST1_D0</text>
<text x="31.7" y="93.3">ST1_I/ORDY</text>
<text x="31.7" y="91.5">ST1_AEN</text>
<text x="45.1" y="93.3">ST1_GND@2</text>
<text x="45.8" y="91.5">ST1_MEMW</text>
<text x="47.7" y="95.1">ST1_+12V</text>
<text x="68.5" y="94.4">+12V</text>
<text x="68.5" y="90.8">MEMW</text>
<text x="92.2" y="90.8">AEN</text>
<text x="92.2" y="92.6">IORDY</text>
<text x="92.2" y="94.4">D0</text>
<text x="110.4" y="94.4">+12V</text>
<text x="110.4" y="92.6">GND</text>
<text x="110.4" y="90.8">MEMW</text>
<text x="156" y="90.8">AEN</text>
<text x="176.1" y="94.4">GND</text>
<text x="232.5" y="90.3">IC6F</text>
<text x="17.5" y="96.3">D1</text>
<text x="17.5" y="98.1">D2</text>
<text x="17.5" y="99.9">D3</text>
<text x="17.5" y="101.7">D4</text>
<text x="31.7" y="100.6">ST1_D3</text>
<text x="31.7" y="98.8">ST1_D2</text>
<text x="31.7" y="96.9">ST1_D1</text>
<text x="45.6" y="96.9">ST1_CARDS</text>
<text x="46.9" y="100.6">ST1_DRQ2</text>
<text x="48.2" y="98.8">ST1_-12V</text>
<text x="68.5" y="98.1">-12V</text>
<text x="68.5" y="101.7">-5V</text>
<text x="68.5" y="96.3">CARDS</text>
<text x="68.5" y="99.9">DRQ2</text>
<text x="79.5" y="96.3">GND</text>
<text x="92.2" y="96.3">D1</text>
<text x="92.2" y="98.1">D2</text>
<text x="92.2" y="99.9">D3</text>
<text x="92.2" y="101.7">D4</text>
<text x="110.4" y="98.1">-12V</text>
<text x="110.4" y="101.7">-5V</text>
<text x="110.4" y="96.3">CARDS</text>
<text x="110.4" y="99.9">DRQ2</text>
<text x="146.9" y="100.7">RN1</text>
<text x="232.5" y="96.3">74HCT04N</text>
<text x="17.5" y="103.5">D5</text>
<text x="19.3" y="105.4">D6</text>
<text x="21.2" y="107.2">D7</text>
<text x="31.7" y="107.9">ST1_D7</text>
<text x="31.7" y="106">ST1_D6</text>
<text x="31.7" y="104.2">ST1_D5</text>
<text x="31.7" y="102.4">ST1_D4</text>
<text x="45.8" y="107.9">ST1_RESET</text>
<text x="45.9" y="106">ST1_+5V@2</text>
<text x="47.7" y="104.2">ST1_IRQ9</text>
<text x="49.1" y="102.4">ST1_-5V</text>
<text x="61.2" y="103.5">+5V</text>
<text x="68.5" y="107.2">RESET</text>
<text x="68.5" y="103.5">IRQ9</text>
<text x="92.2" y="107.2">D7</text>
<text x="92.2" y="103.5">D5</text>
<text x="92.2" y="105.4">D6</text>
<text x="110.4" y="105.4">+5V</text>
<text x="110.4" y="107.2">RESET</text>
<text x="110.4" y="103.5">IRQ9</text>
<text x="216.2" y="103.5">GND</text>
<text x="17.5" y="109">IOCHK</text>
<text x="31.7" y="109.7">ST1_I/OCHK</text>
<text x="45.1" y="109.7">ST1_GND@3</text>
<text x="92.2" y="109">IOCHK</text>
<text x="110.4" y="109">GND</text>
<text x="150.5" y="109">GND</text>
<text x="61.3" y="114.5">GND</text>
<text x="123.2" y="119.9">D0</text>
<text x="157.8" y="119.9" transform="rotate(-90 157.8 119.9)">+5V</text>
<text x="123.2" y="121.8">D1</text>
<text x="123.2" y="123.6">D2</text>
<text x="123.2" y="125.4">D3</text>
<text x="232.5" y="121.8" transform="rotate(-90 232.5 121.8)">+5V</text>
<text x="267.2" y="122.6">JP1</text>
<text x="10.2" y="129" transform="rotate(-90 10.2 129)">+5V</text>
<text x="12.8" y="130.4">C4</text>
<text x="17.5" y="129" transform="rotate(-90 17.5 129)">+5V</text>
<text x="20.1" y="130.4">C5</text>
<text x="23" y="129" transform="rotate(-90 23 129)">+5V</text>
<text x="25.6" y="130.4">C1</text>
<text x="28.4" y="129" transform="rotate(-90 28.4 129)">+5V</text>
<text x="31" y="130.4">C2</text>
<text x="33.9" y="129" transform="rotate(-90 33.9 129)">+5V</text>
<text x="36.5" y="130.4">C3</text>
<text x="44.8" y="129" transform="rotate(-90 44.8 129)">+5V</text>
<text x="50.3" y="127.2" transform="rotate(-90 50.3 127.2)">+5V</text>
<text x="57.6" y="129" transform="rotate(-90 57.6 129)">+5V</text>
<text x="63" y="129" transform="rotate(-90 63 129)">+5V</text>
<text x="123.2" y="127.2">D4</text>
<text x="123.2" y="129">D5</text>
<text x="123.2" y="130.9">D6</text>
<text x="178.7" y="131.4">33K</text>
<text x="178.8" y="128">R1</text>
<text x="189.7" y="131.4">33K</text>
<text x="189.7" y="128">R2</text>
<text x="205.1" y="132" transform="rotate(-90 205.1 132)">C7</text>
<text x="229.6" y="130.2">0.1uf</text>
<text x="229.6" y="126.7">C11</text>
<text x="238.7" y="128.6">C10</text>
<text x="46.2" y="133.1">IC4P</text>
<text x="51.7" y="133.1">IC1P</text>
<text x="59" y="133.1">IC2P</text>
<text x="64.5" y="133.1">IC6P</text>
<text x="86.8" y="136.3">D0</text>
<text x="95.9" y="134">IC4</text>
<text x="123.2" y="132.7">D7</text>
<text x="123.2" y="136.3">SBY</text>
<text x="171.6" y="134.5" transform="rotate(-90 171.6 134.5)">Q1</text>
<text x="178.6" y="135.8">C15</text>
<text x="187.7" y="135.7">0.022uf</text>
<text x="187.7" y="132.2">C6</text>
<text x="198.6" y="135.7">0.022uf</text>
<text x="198.6" y="132.2">C8</text>
<text x="201.6" y="132.2" transform="rotate(-90 201.6 132.2)">1uf</text>
<text x="227.1" y="134.5">GND</text>
<text x="229.7" y="133.9">IC5</text>
<text x="238.7" y="132">10uf</text>
<text x="261.7" y="132.7">GND</text>
<text x="10.2" y="138.1">GND</text>
<text x="17.5" y="138.1">GND</text>
<text x="23" y="140">GND</text>
<text x="28.5" y="140">GND</text>
<text x="34" y="140">GND</text>
<text x="44.9" y="141.8">GND</text>
<text x="50.3" y="143.6">GND</text>
<text x="57.6" y="141.8">GND</text>
<text x="63.1" y="141.8">GND</text>
<text x="86.8" y="138.1">D1</text>
<text x="86.8" y="140">D2</text>
<text x="86.8" y="141.8">D3</text>
<text x="86.8" y="143.6">D4</text>
<text x="123.2" y="140">CSW</text>
<text x="123.2" y="138.1">LRQ</text>
<text x="173.1" y="143.1">C14</text>
<text x="178.6" y="139.3">22pf</text>
<text x="185.2" y="141.8">GND</text>
<text x="196.1" y="141.8">GND</text>
<text x="206.3" y="139" transform="rotate(-90 206.3 139)">R3</text>
<text x="207.9" y="139" transform="rotate(-90 207.9 139)">EVUSCOTT</text>
<text x="239.8" y="140.9">LM386N-1</text>
<text x="252.6" y="143.3" transform="rotate(-90 252.6 143.3)">100uf</text>
<text x="256.1" y="142.1" transform="rotate(-90 256.1 142.1)">C12</text>
<text x="265.9" y="141.6">JP3</text>
<text x="86.8" y="149.1">D7</text>
<text x="86.8" y="145.4">D5</text>
<text x="86.8" y="147.2">D6</text>
<text x="173.1" y="146.6">22pf</text>
<text x="176.1" y="145.4">GND</text>
<text x="208.8" y="147.2">GND</text>
<text x="213.6" y="146.3" transform="rotate(-90 213.6 146.3)">R5</text>
<text x="215.2" y="146.3" transform="rotate(-90 215.2 146.3)">EVUSCOTT</text>
<text x="227.1" y="145.4">GND</text>
<text x="238.7" y="148.4">0.1uf</text>
<text x="238.7" y="144.9">C9</text>
<text x="244.2" y="149.9" transform="rotate(-90 244.2 149.9)">R4</text>
<text x="247.6" y="150" transform="rotate(-90 247.6 150)">10</text>
<text x="258" y="147.2">GND</text>
<text x="85" y="154.5">CSR</text>
<text x="165.7" y="154.4" transform="rotate(-90 165.7 154.4)">RESET</text>
<text x="170.6" y="152.7">GND</text>
<text x="216.2" y="154.5">GND</text>
<text x="232.5" y="150.9">GND</text>
<text x="236.2" y="154.5">GND</text>
<text x="246" y="154.1">C13</text>
<text x="95.8" y="158.2">74HCT245N</text>
<text x="228.9" y="160.9">JP2</text>
<text x="246" y="157.5">0.1uf</text>
<text x="77.7" y="165.4">GND</text>
<text x="157.8" y="165.4">GND</text>
<text x="243.5" y="163.6">GND</text>
<text x="223.4" y="169.1">GND</text>
</g>
<g font-size="1.5">
<text x="180.8" y="43.2">1</text>
<text x="180.8" y="46.8">2</text>
<text x="188.6" y="45">3</text>
<text x="224.5" y="46.8">1</text>
<text x="236" y="46.8">2</text>
<text x="157.1" y="52.3">2</text>
<text x="161.3" y="53.1">P0</text>
<text x="165.7" y="53.1">P=Q</text>
<text x="172.2" y="52.3">19</text>
<text x="25.5" y="59.6">A28</text>
<text x="25.5" y="57.7">A29</text>
<text x="25.5" y="55.9">A30</text>
<text x="25.5" y="54.1">A31</text>
<text x="59.7" y="59.6">B28</text>
<text x="59.7" y="57.7">B29</text>
<text x="59.7" y="55.9">B30</text>
<text x="59.7" y="54.1">B31</text>
<text x="98" y="59.6">55</text>
<text x="98" y="57.7">57</text>
<text x="98" y="55.9">59</text>
<text x="98" y="54.1">61</text>
<text x="106.6" y="59.6">56</text>
<text x="106.6" y="57.7">58</text>
<text x="106.6" y="55.9">60</text>
<text x="106.6" y="54.1">62</text>
<text x="156.4" y="59.6">11</text>
<text x="157.1" y="54.1">4</text>
<text x="157.1" y="55.9">6</text>
<text x="157.1" y="57.7">8</text>
<text x="161.3" y="54.9">P1</text>
<text x="161.3" y="56.7">P2</text>
<text x="161.3" y="58.5">P3</text>
<text x="180.8" y="57.7">4</text>
<text x="188.6" y="59.6">6</text>
<text x="224.5" y="55.9">3</text>
<text x="236" y="55.9">4</text>
<text x="244.1" y="57.7">2</text>
<text x="244.1" y="55.9">4</text>
<text x="244.1" y="54.1">6</text>
<text x="252.8" y="57.7">1</text>
<text x="252.8" y="55.9">3</text>
<text x="252.8" y="54.1">5</text>
<text x="25.5" y="65">A25</text>
<text x="25.5" y="63.2">A26</text>
<text x="25.5" y="61.4">A27</text>
<text x="59.7" y="65">B25</text>
<text x="59.7" y="63.2">B26</text>
<text x="59.7" y="61.4">B27</text>
<text x="98" y="65">49</text>
<text x="98" y="63.2">51</text>
<text x="98" y="61.4">53</text>
<text x="106.6" y="65">50</text>
<text x="106.6" y="63.2">52</text>
<text x="106.6" y="61.4">54</text>
<text x="156.3" y="61.4">13</text>
<text x="156.3" y="63.2">15</text>
<text x="156.3" y="65">17</text>
<text x="161.3" y="60.4">P4</text>
<text x="161.3" y="62.2">P5</text>
<text x="161.3" y="64">P6</text>
<text x="161.3" y="65.8">P7</text>
<text x="180.8" y="61.4">5</text>
<text x="224.5" y="65">5</text>
<text x="236" y="65">6</text>
<text x="25.5" y="70.5">A22</text>
<text x="25.5" y="68.7">A23</text>
<text x="25.5" y="66.8">A24</text>
<text x="59.7" y="70.5">B22</text>
<text x="59.7" y="68.7">B23</text>
<text x="59.7" y="66.8">B24</text>
<text x="98" y="70.5">43</text>
<text x="98" y="68.7">45</text>
<text x="98" y="66.8">47</text>
<text x="106.6" y="70.5">44</text>
<text x="106.6" y="68.7">46</text>
<text x="106.6" y="66.8">48</text>
<text x="127.6" y="68.7">1</text>
<text x="127.6" y="70.5">2</text>
<text x="136.2" y="70.5">15</text>
<text x="136.2" y="68.7">16</text>
<text x="157.1" y="68.7">3</text>
<text x="157.1" y="70.5">5</text>
<text x="161.3" y="69.5">Q0</text>
<text x="161.3" y="71.3">Q1</text>
<text x="25.5" y="77.8">A18</text>
<text x="25.5" y="75.9">A19</text>
<text x="25.5" y="74.1">A20</text>
<text x="25.5" y="72.3">A21</text>
<text x="59.7" y="77.8">B18</text>
<text x="59.7" y="75.9">B19</text>
<text x="59.7" y="74.1">B20</text>
<text x="59.7" y="72.3">B21</text>
<text x="98" y="77.8">35</text>
<text x="98" y="75.9">37</text>
<text x="98" y="74.1">39</text>
<text x="98" y="72.3">41</text>
<text x="106.6" y="77.8">36</text>
<text x="106.6" y="75.9">38</text>
<text x="106.6" y="74.1">40</text>
<text x="106.6" y="72.3">42</text>
<text x="127.6" y="72.3">3</text>
<text x="127.6" y="74.1">4</text>
<text x="127.6" y="75.9">5</text>
<text x="127.6" y="77.8">6</text>
<text x="136.2" y="77.8">11</text>
<text x="136.2" y="75.9">12</text>
<text x="136.2" y="74.1">13</text>
<text x="136.2" y="72.3">14</text>
<text x="156.3" y="75.9">12</text>
<text x="156.3" y="77.8">14</text>
<text x="157.1" y="72.3">7</text>
<text x="157.1" y="74.1">9</text>
<text x="161.3" y="73.1">Q2</text>
<text x="161.3" y="74.9">Q3</text>
<text x="161.3" y="76.8">Q4</text>
<text x="179.9" y="75.9">10</text>
<text x="180.8" y="72.3">9</text>
<text x="188.6" y="74.1">8</text>
<text x="224.5" y="74.1">9</text>
<text x="236" y="74.1">8</text>
<text x="25.5" y="83.3">A15</text>
<text x="25.5" y="81.4">A16</text>
<text x="25.5" y="79.6">A17</text>
<text x="59.7" y="83.3">B15</text>
<text x="59.7" y="81.4">B16</text>
<text x="59.7" y="79.6">B17</text>
<text x="98" y="83.3">29</text>
<text x="98" y="81.4">31</text>
<text x="98" y="79.6">33</text>
<text x="106.6" y="83.3">30</text>
<text x="106.6" y="81.4">32</text>
<text x="106.6" y="79.6">34</text>
<text x="127.6" y="79.6">7</text>
<text x="127.6" y="81.4">8</text>
<text x="136.2" y="81.4">9</text>
<text x="136.2" y="79.6">10</text>
<text x="156.3" y="79.6">16</text>
<text x="156.3" y="81.4">18</text>
<text x="161.3" y="78.6">Q5</text>
<text x="161.3" y="80.4">Q6</text>
<text x="161.3" y="82.2">Q7</text>
<text x="179.9" y="83.3">12</text>
<text x="223.8" y="83.3">11</text>
<text x="236" y="83.3">10</text>
<text x="25.5" y="88.7">A12</text>
<text x="25.5" y="86.9">A13</text>
<text x="25.5" y="85.1">A14</text>
<text x="59.7" y="88.7">B12</text>
<text x="59.7" y="86.9">B13</text>
<text x="59.7" y="85.1">B14</text>
<text x="98" y="88.7">23</text>
<text x="98" y="86.9">25</text>
<text x="98" y="85.1">27</text>
<text x="106.6" y="88.7">24</text>
<text x="106.6" y="86.9">26</text>
<text x="106.6" y="85.1">28</text>
<text x="157.1" y="85.1">1</text>
<text x="161.3" y="85.9">G</text>
<text x="179.9" y="86.9">13</text>
<text x="188.6" y="85.1">11</text>
<text x="25.5" y="92.4">A10</text>
<text x="25.7" y="90.6">A11</text>
<text x="26.4" y="94.2">A9</text>
<text x="59.7" y="94.2">B9</text>
<text x="59.7" y="92.4">B10</text>
<text x="59.7" y="90.6">B11</text>
<text x="98" y="94.2">17</text>
<text x="98" y="92.4">19</text>
<text x="98" y="90.6">21</text>
<text x="106.6" y="94.2">18</text>
<text x="106.6" y="92.4">20</text>
<text x="106.6" y="90.6">22</text>
<text x="139.3" y="92.4" transform="rotate(-90 139.3 92.4)">9</text>
<text x="141.1" y="92.4" transform="rotate(-90 141.1 92.4)">8</text>
<text x="143" y="92.4" transform="rotate(-90 143 92.4)">7</text>
<text x="144.8" y="92.4" transform="rotate(-90 144.8 92.4)">6</text>
<text x="146.6" y="92.4" transform="rotate(-90 146.6 92.4)">5</text>
<text x="148.4" y="92.4" transform="rotate(-90 148.4 92.4)">4</text>
<text x="150.2" y="92.4" transform="rotate(-90 150.2 92.4)">3</text>
<text x="152.1" y="92.4" transform="rotate(-90 152.1 92.4)">2</text>
<text x="223.6" y="92.4">13</text>
<text x="236" y="92.4">12</text>
<text x="26.4" y="101.5">A5</text>
<text x="26.4" y="99.7">A6</text>
<text x="26.4" y="97.8">A7</text>
<text x="26.4" y="96">A8</text>
<text x="59.7" y="101.5">B5</text>
<text x="59.7" y="99.7">B6</text>
<text x="59.7" y="97.8">B7</text>
<text x="59.7" y="96">B8</text>
<text x="98" y="97.8">13</text>
<text x="98" y="96">15</text>
<text x="98.1" y="99.7">11</text>
<text x="98.8" y="101.5">9</text>
<text x="106.6" y="101.5">10</text>
<text x="106.6" y="99.7">12</text>
<text x="106.6" y="97.8">14</text>
<text x="106.6" y="96">16</text>
<text x="152.1" y="101" transform="rotate(-90 152.1 101)">1</text>
<text x="26.4" y="106.9">A2</text>
<text x="26.4" y="105.1">A3</text>
<text x="26.4" y="103.3">A4</text>
<text x="59.7" y="106.9">B2</text>
<text x="59.7" y="105.1">B3</text>
<text x="59.7" y="103.3">B4</text>
<text x="98.8" y="106.9">3</text>
<text x="98.8" y="105.1">5</text>
<text x="98.8" y="103.3">7</text>
<text x="106.6" y="106.9">4</text>
<text x="106.6" y="105.1">6</text>
<text x="106.6" y="103.3">8</text>
<text x="26.4" y="108.8">A1</text>
<text x="59.7" y="108.8">B1</text>
<text x="98.8" y="108.8">1</text>
<text x="106.6" y="108.8">2</text>
<text x="130.7" y="119.7">18</text>
<text x="155.8" y="119.7">7</text>
<text x="130.7" y="121.5">17</text>
<text x="130.7" y="123.3">16</text>
<text x="130.7" y="125.1">15</text>
<text x="135.8" y="120.5">A1</text>
<text x="135.8" y="122.3">A2</text>
<text x="135.8" y="124.1">A3</text>
<text x="135.8" y="125.9">A4</text>
<text x="148" y="122.3">DVCC</text>
<text x="148.3" y="120.5">AVCC</text>
<text x="150.4" y="125.9">SE</text>
<text x="155.8" y="121.5">23</text>
<text x="155.8" y="125.1">19</text>
<text x="266" y="123.3">1</text>
<text x="266" y="125.1">2</text>
<text x="46.4" y="129.2" transform="rotate(-90 46.4 129.2)">20</text>
<text x="51.9" y="129.2" transform="rotate(-90 51.9 129.2)">20</text>
<text x="59.1" y="129.2" transform="rotate(-90 59.1 129.2)">14</text>
<text x="64.6" y="129.2" transform="rotate(-90 64.6 129.2)">14</text>
<text x="130.7" y="127">14</text>
<text x="130.7" y="128.8">13</text>
<text x="130.9" y="130.6">11</text>
<text x="135.8" y="127.8">A5</text>
<text x="135.8" y="129.6">A6</text>
<text x="135.8" y="131.4">A7</text>
<text x="146.4" y="129.6">DIGOUT</text>
<text x="155.8" y="128.8">24</text>
<text x="46.4" y="137.9" transform="rotate(-90 46.4 137.9)">10</text>
<text x="51.9" y="137.9" transform="rotate(-90 51.9 137.9)">10</text>
<text x="59.1" y="137" transform="rotate(-90 59.1 137)">7</text>
<text x="64.6" y="137" transform="rotate(-90 64.6 137)">7</text>
<text x="93.3" y="136.1">2</text>
<text x="93.3" y="137.9">3</text>
<text x="97.6" y="136.9">A1</text>
<text x="103.3" y="136.9">B1</text>
<text x="108.5" y="137.9">17</text>
<text x="108.5" y="136.1">18</text>
<text x="130.7" y="132.4">10</text>
<text x="131.6" y="136.1">8</text>
<text x="131.6" y="137.9">9</text>
<text x="135.8" y="133.2">A8</text>
<text x="135.8" y="136.9">SBY</text>
<text x="148.3" y="133.2">OSC1</text>
<text x="148.3" y="135">OSC2</text>
<text x="155.8" y="132.4">27</text>
<text x="155.8" y="134.2">28</text>
<text x="210.4" y="134.2" transform="rotate(-90 210.4 134.2)">3</text>
<text x="212.7" y="136.1">2</text>
<text x="231.4" y="136.1">3</text>
<text x="234.1" y="134.2" transform="rotate(-90 234.1 134.2)">6</text>
<text x="237.7" y="136.1" transform="rotate(-90 237.7 136.1)">1</text>
<text x="239.5" y="136.1" transform="rotate(-90 239.5 136.1)">8</text>
<text x="241.9" y="137.9">5</text>
<text x="93.3" y="139.7">4</text>
<text x="93.3" y="141.5">5</text>
<text x="93.3" y="143.3">6</text>
<text x="97.6" y="138.7">A2</text>
<text x="97.6" y="140.5">A3</text>
<text x="97.6" y="142.3">A4</text>
<text x="103.3" y="142.3">B4</text>
<text x="103.3" y="140.5">B3</text>
<text x="103.3" y="138.7">B2</text>
<text x="108.5" y="143.3">14</text>
<text x="108.5" y="141.5">15</text>
<text x="108.5" y="139.7">16</text>
<text x="130.7" y="139.7">20</text>
<text x="135.8" y="138.7">LRQ</text>
<text x="135.8" y="140.5">ALD</text>
<text x="146.3" y="140.5">SBYRST</text>
<text x="147.3" y="142.3">RESET</text>
<text x="155.8" y="139.7">25</text>
<text x="155.8" y="141.5">2</text>
<text x="210.4" y="139.2" transform="rotate(-90 210.4 139.2)">1</text>
<text x="217.7" y="141.5" transform="rotate(-90 217.7 141.5)">3</text>
<text x="220" y="143.3">2</text>
<text x="231.4" y="139.7">2</text>
<text x="234.1" y="142.9" transform="rotate(-90 234.1 142.9)">4</text>
<text x="237.7" y="141.1" transform="rotate(-90 237.7 141.1)">7</text>
<text x="93.3" y="145.2">7</text>
<text x="93.3" y="147">8</text>
<text x="93.3" y="148.8">9</text>
<text x="97.6" y="144.1">A5</text>
<text x="97.6" y="146">A6</text>
<text x="97.6" y="147.8">A7</text>
<text x="97.6" y="149.6">A8</text>
<text x="103.3" y="149.6">B8</text>
<text x="103.3" y="147.8">B7</text>
<text x="103.3" y="146">B6</text>
<text x="103.3" y="144.1">B5</text>
<text x="108.5" y="148.8">11</text>
<text x="108.5" y="147">12</text>
<text x="108.5" y="145.2">13</text>
<text x="130.7" y="147">26</text>
<text x="131.6" y="148.8">3</text>
<text x="135.8" y="149.6">DISABLE</text>
<text x="135.8" y="147.8">ROMCLK</text>
<text x="148.5" y="146">TEST</text>
<text x="155.8" y="145.2">22</text>
<text x="217.7" y="146.5" transform="rotate(-90 217.7 146.5)">1</text>
<text x="92.5" y="154.3">19</text>
<text x="93.3" y="152.4">1</text>
<text x="97.6" y="153.2">DIR</text>
<text x="97.6" y="155.1">G</text>
<text x="131.6" y="150.6">4</text>
<text x="131.6" y="152.4">5</text>
<text x="131.6" y="154.3">6</text>
<text x="135.8" y="151.4">C1</text>
<text x="135.8" y="153.2">C2</text>
<text x="135.8" y="155.1">C3</text>
<text x="130.7" y="156.1">12</text>
<text x="130.7" y="157.9">21</text>
<text x="135.8" y="156.9">SEROUT</text>
<text x="135.8" y="158.7">SERIN</text>
<text x="149" y="158.7">GND</text>
<text x="155.8" y="157.9">1</text>
<text x="227.8" y="161.5">1</text>
<text x="227.8" y="163.4">2</text>
</g>
<g font-size="1.3">
<text x="48" y="130.8" transform="rotate(-90 48 130.8)">VCC</text>
<text x="53.5" y="129" transform="rotate(-90 53.5 129)">VCC</text>
<text x="60.8" y="130.8" transform="rotate(-90 60.8 130.8)">VCC</text>
<text x="66.3" y="130.8" transform="rotate(-90 66.3 130.8)">VCC</text>
<text x="48" y="136.8" transform="rotate(-90 48 136.8)">GND</text>
<text x="60.8" y="136.8" transform="rotate(-90 60.8 136.8)">GND</text>
<text x="66.3" y="136.8" transform="rotate(-90 66.3 136.8)">GND</text>
<text x="53.5" y="138.1" transform="rotate(-90 53.5 138.1)">GND</text>
</g>
<g font-size="1">
<text x="130" y="71" transform="rotate(-90 130 71)">2</text>
<text x="130" y="69.3" transform="rotate(-90 130 69.3)">1</text>
<text x="135.3" y="70.1" transform="rotate(-90 135.3 70.1)">ON</text>
<text x="130" y="76.5" transform="rotate(-90 130 76.5)">5</text>
<text x="130" y="74.6" transform="rotate(-90 130 74.6)">4</text>
<text x="130" y="72.8" transform="rotate(-90 130 72.8)">3</text>
<text x="129.9" y="80.1" transform="rotate(-90 129.9 80.1)">7</text>
<text x="130" y="81.9" transform="rotate(-90 130 81.9)">8</text>
<text x="130" y="78.3" transform="rotate(-90 130 78.3)">6</text>
<text x="263.1" y="137.2">L</text>
<text x="262.9" y="139">R</text>
</g>
<g font-size=".4">
<text x="250.9" y="139.3" transform="rotate(-90 250.9 139.3)">SpiceOrder 2</text>
<text x="256.3" y="139.3" transform="rotate(-90 256.3 139.3)">SpiceOrder 1</text>
</g>
</svg>
